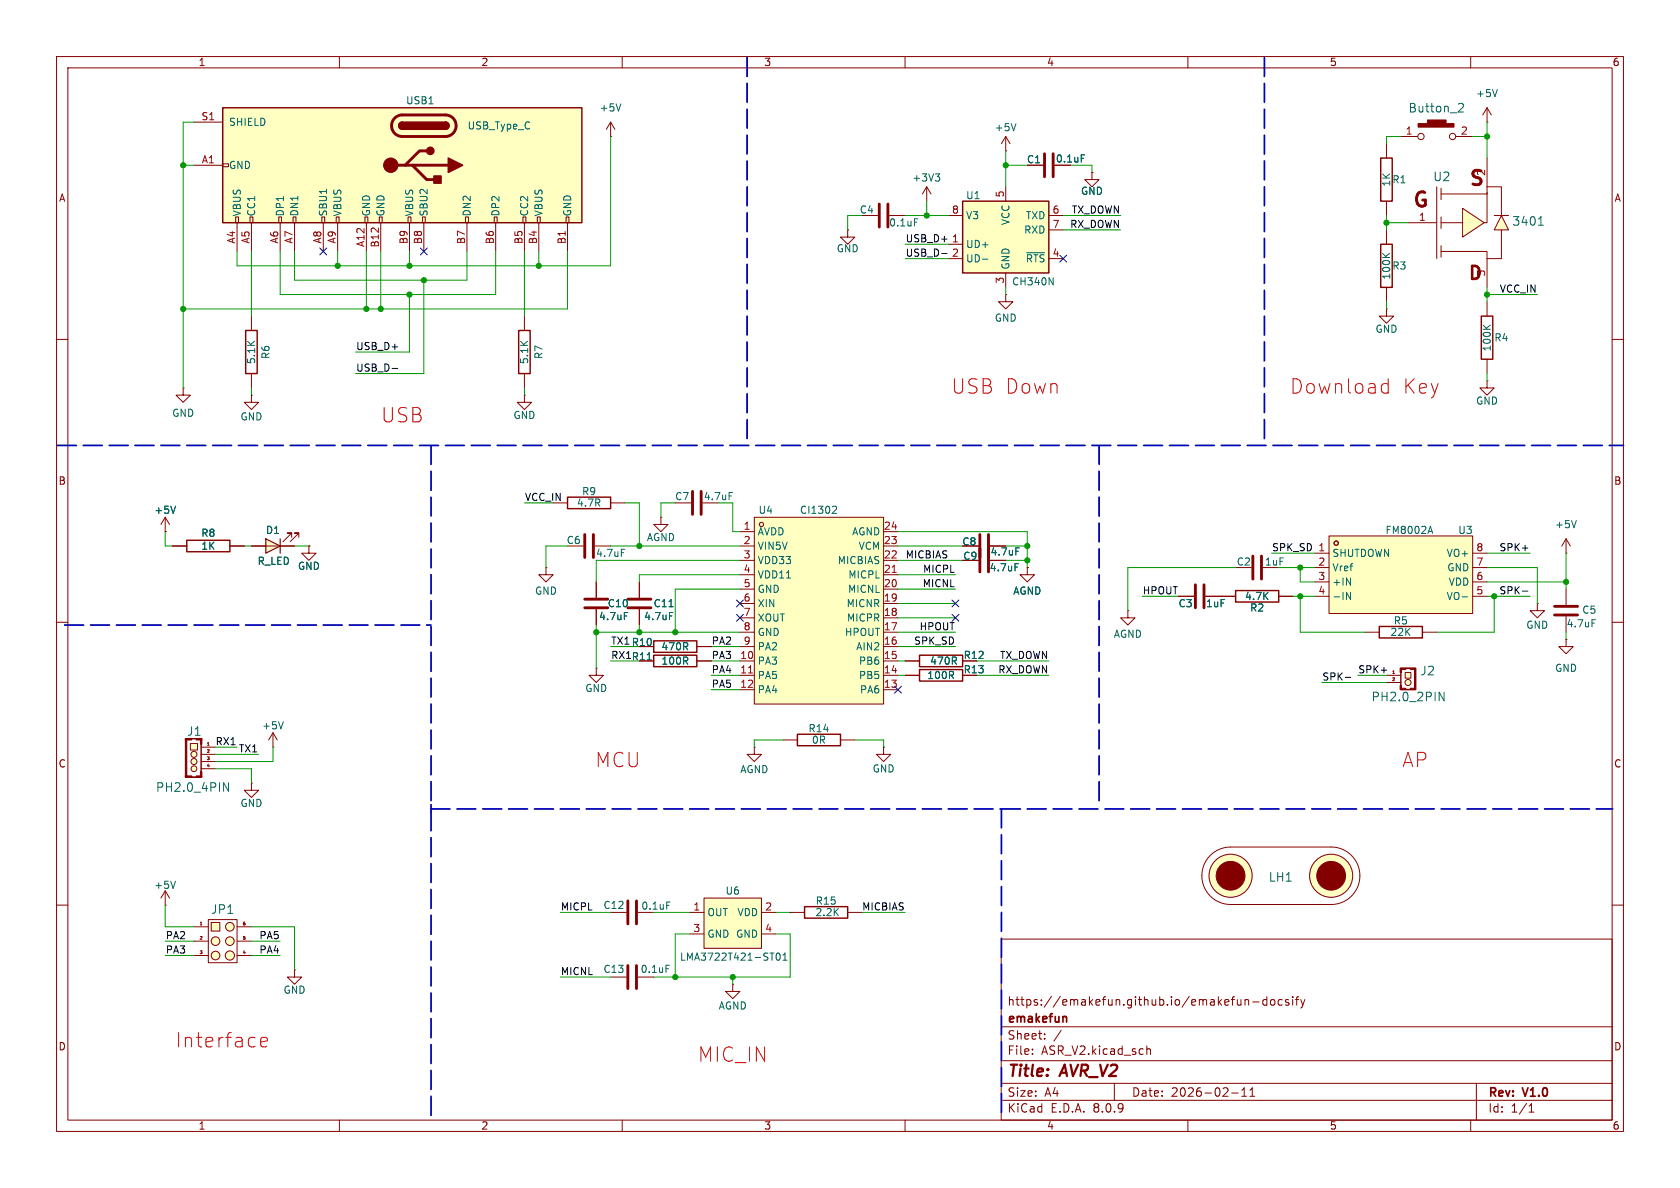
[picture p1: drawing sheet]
<svg xmlns="http://www.w3.org/2000/svg" width="297mm" height="210mm" viewBox="0 0 297 210" stroke-linecap="round" stroke-linejoin="round" font-family="sans-serif">
<g fill="none" stroke="#840000" stroke-width=".18">
<path d="M10 10h277v190h-277zM12 12h273v186h-273zM60 10v2M110 10v2M160 10v2M210 10v2M260 10v2M10 60h2M262.9 67.3v1.3h1.3l-1.3 1.3-1.3-1.3h1.3M262.9 67.3h.1M285 60h2M29.2 94h.1"/>
<path d="M29.2 91.4l-.8 1.3M29.2 91.4v2.6M29.2 91.4l.8 1.3M116.8 91.4v1.3h1.3l-1.3 1.3-1.2-1.3h1.2M116.8 91.4h.1M10 110h2M113 102.9v2.8M113 107.7v2.8M113 116.8h2.6M113 114.3h2.6M123.2 116.8h2.5M123.2 114.3h2.5"/>
<path d="M285 110h2M10 160h2M177 166h108v32h-108zM220.1 176.7v1M220.1 176.8l.2-.1 .4 .1v.9M221.5 177.1h1.1M224 176.8l-.5-.1-.3 .3v.4l.2 .2h.6M224 176.2v1.5M224.7 176.8l.2-.1 .4 .1 .1 .6-.2 .2-.3 .1-.2-.1zM226.7 176.8l-.5-.1-.2 .3v.4l.1 .2h.6M227.8 176.8l-.3-.1-.3 .2 .1 .2 .5 .2v.3h-.6M228.5 176.2v.1"/>
<path d="M228.5 176.7v1M229 176.7h.6M229.6 176.2l-.4 .2v1.3M230 176.7l.3 1M230.3 177.7l-.1 .4-.2 .1M230.7 176.7l-.4 1M285 160h2M60 198v2M110 198v2M160 198v2M177 194.5h108M177 191.5h108"/>
<path d="M177 187.5h108M177 181.5h108M182.5 186.3v.1M182.5 185.5v.1M184.7 183.6v.1M184.7 182.8v.1M187.6 182.1l-1.3 2M197 191.5v3M202.7 184.9v1.5M202.7 185.5l.3-.1 .3 .1 .1 .9M210 198v2M217.7 193.2h1.2"/>
<path d="M219.5 193.8h.9M219.5 192.7l.5-.4v1.5M221 193.8h.8M221 192.7l.4-.4v1.5M260 198v2M261 191.5v6.5M270.3 196.6h.9M270.3 195.5l.4-.4v1.5"/>
</g>
<path d="M188.3 179.7l.3 .2v.8" fill="none" stroke="#840000" stroke-width=".3"/>
<path d="M31 89.5l-.4 1.2M114.4 116.7h.7M118.3 107.3h.7M118.4 108.3h.6" fill="none" stroke="#006464" stroke-width=".18"/>
<path d="M111 107.4h4.1M111 105.9h4.1" fill="none" stroke="#840000" stroke-width=".51"/>
<path d="M115.6 115.8h7.6v2.1h-7.6zM115.6 113.3h7.6v2h-7.6z" fill="none" stroke="#840000" stroke-width=".25"/>
<path d="M47 95.3l2.5 1.2-2.5 1.3z" fill="#ffffc2"/>
<path d="M47 95.3l2.5 1.2-2.5 1.3zM49.5 95.3v2.5" fill="none" stroke="#840000" stroke-width=".2"/>
<path d="M245.1 40.6v2.6M245.1 50.8v2.5M32.4 68.6v1.3h1.3l-1.3 1.2-1.3-1.2h1.3M32.4 68.6h.1M44.4 96.5h7.7M51.6 95v-.8h-.8h.8l-1.6 1.6M52.8 95v-.8h-.7h.7l-1.5 1.6M54.6 96.5v1.3h-1.3l1.3 1.3 1.3-1.3h-1.3M54.6 96.5h.1" fill="none" stroke="#840000" stroke-width=".18"/>
<path d="M244.1 43.2h2v7.6h-2z" fill="none" stroke="#840000" stroke-width=".25"/>
<path d="M244.4 44.8l.7 .7M245.7 44.8l-.7 .5" fill="none" stroke="#006464" stroke-width=".18"/>
<path d="M39.4 19.1h63.5v20.3h-63.5z" fill="#ffffc2"/>
<g fill="none" stroke="#840000" stroke-width=".18">
<path d="M34.3 29.2h5.1M34.3 21.6h5.1M39.4 29h1v.5h-1zM41.7 38.4h.5v1h-.5zM41.9 39.4v5.1M44.2 38.4h.5v1h-.5zM44.4 39.4v5.1M49.3 38.4h.5v1h-.5zM49.5 39.4v5.1M51.8 38.4h.5v1h-.5zM52.1 39.4v5.1M56.9 38.4h.5v1h-.5z"/>
<path d="M57.1 39.4v5.1M59.4 38.4h.5v1h-.5zM59.7 39.4v5.1M64.5 38.4h.5v1h-.5zM64.8 39.4v5.1M67.1 38.4h.5v1h-.5zM67.3 39.4v5.1M72.1 38.4h.5v1h-.5zM72.4 39.4v5.1M74.7 38.4h.5v1h-.5zM74.9 39.4v5.1M82.3 38.4h.5v1h-.5z"/>
<path d="M82.5 39.4v5.1M87.4 38.4h.5v1h-.5zM87.6 39.4v5.1M92.5 38.4h.5v1h-.5zM92.7 39.4v5.1M95 38.4h.5v1h-.5zM95.2 39.4v5.1M100.1 38.4h.5v1h-.5zM100.3 39.4v5.1M107.9 24.1h.1M107.9 21.6l-.7 1.3M107.9 21.6v2.5"/>
<path d="M107.9 21.6l.8 1.3M245.1 25.4v2.5M245.1 35.6v2.5M245.1 54.6v1.3h1.3l-1.3 1.3-1.3-1.3h1.3M245.1 54.6h.1M30.5 96.5h2.5M40.6 96.5h2.6M105.4 118.1v1.3h1.3l-1.3 1.3-1.3-1.3h1.3M105.4 118.1h.1M48.3 132.1h.1M48.3 129.5l-.8 1.3M48.3 129.5v2.6"/>
<path d="M48.3 129.5l.7 1.3"/>
</g>
<path d="M39.4 19.1h63.5v20.3h-63.5zM71.1 21.6a.63 .63 0 0 0-.6 .6 .63 .63 0 0 0 .6 .7M78.7 21.6a.64 .64 0 0 1 .7 .6 .64 .64 0 0 1-.7 .7M244.1 27.9h2v7.7h-2zM33 95.5h7.6v2h-7.6z" fill="none" stroke="#840000" stroke-width=".25"/>
<path d="M69.1 29.2h10.1M69.8 20.9l.5-.4 .7-.2h7.7a1.91 1.91 0 0 1 1.9 1.9 1.91 1.91 0 0 1-1.9 1.9h-7.6a1.91 1.91 0 0 1-1.7-1.1 1.91 1.91 0 0 1 .4-2.1zM72.9 29.2l2.5 2.6h1.3M75.4 26.7h-1.2l-2.6 2.5" fill="none" stroke="#840000" stroke-width=".51"/>
<g fill="#840000" stroke="#840000" stroke-width=".25">
<path d="M70.7 21.8l.4-.2v1.3a.63 .63 0 0 1-.6-.4 .63 .63 0 0 1 .2-.7z"/>
<path d="M71.1 21.6h7.6v1.3h-7.6z"/>
<path d="M78.7 21.6a.64 .64 0 0 1 .7 .6 .64 .64 0 0 1-.7 .7z"/>
<path d="M79.2 27.9l2.6 1.3-2.6 1.3z"/>
<path d="M76.7 31.1h1.3v1.3h-1.3z"/>
<circle cx="76.1" cy="26.7" r=".63"/>
</g>
<circle cx="69.1" cy="29.2" r="1.27" fill="#840000" stroke="#840000" stroke-width=".18"/>
<path d="M109.8 18.4l-.5 1.2M50.1 127.6l-.4 1.2" fill="none" stroke="#006464" stroke-width=".18"/>
<g fill="#ffffc2">
<path d="M265.4 38.1l1.3 2.5h-2.5z"/>
<path d="M258.6 36.8l3.8 2.6-3.8 2.5z"/>
</g>
<g fill="none" stroke="#840000" stroke-width=".18">
<path d="M248.9 39.4h5.1M254 33v12.7M254.8 33.3v2M254.8 38.4v2M254.8 39.4h3.8M258.6 36.8l3.8 2.6-3.8 2.5zM262.9 33h2.5v5.1M262.9 34v5.4h-.5M262.9 27.9v6.4h-8.1M264.2 38.1h2.5M265.4 38.1l1.3 2.5h-2.5zM254.8 44.5h8.1v1.2"/>
<path d="M254.8 43.4v2.1M262.9 45.7v5.1M265.4 40.6v5.1h-2.5M97.8 88.9h2.5M100.3 96.5h2.8M105.2 96.5h2.7M107.9 88.9h2.6M96.5 100.3v1.3h1.3l-1.3 1.3-1.3-1.3h1.3M96.5 100.3h.1M105.4 102.9v2.8M105.4 107.7v2.8M29.2 157.5l.8 1.3"/>
<path d="M29.2 157.5v2.5M29.2 157.5l-.8 1.3M29.2 160h.1"/>
</g>
<path d="M272 39.8h.9M272.3 38.5l.1-.2v1.5M109.8 97.1h.7M110.4 108.3h.6M31 155.8l-.4 1.2" fill="none" stroke="#006464" stroke-width=".18"/>
<path d="M103.4 94.5v4.1M104.9 94.5v4.1M103.4 105.9h4M103.4 107.4h4" fill="none" stroke="#840000" stroke-width=".51"/>
<path d="M100.3 87.9h7.6v2h-7.6z" fill="none" stroke="#840000" stroke-width=".25"/>
<path d="M33.7 131.4h1.2v1.2h-1.2z" fill="#ffffc2"/>
<g fill="#ffffc2" stroke="#ffffc2" stroke-width=".18">
<circle cx="34.3" cy="135.9" r=".51"/>
<circle cx="34.3" cy="134.6" r=".53"/>
<circle cx="34.3" cy="133.4" r=".53"/>
</g>
<g fill="none" stroke="#840000" stroke-width=".18">
<path d="M193 30.5v1.3h-1.2l1.2 1.2 1.3-1.2h-1.3M193 30.5h.1M32.9 130.6h2.7v6.8h-2.7zM33.7 131.4h1.2v1.2h-1.2zM35.6 131.6v4.8M35.6 132.1h2.5M35.6 133.4h2.5M35.6 134.6h2.5M35.6 135.9h2.5M139.7 161.3h2.5M149.9 161.3h2.5"/>
<circle cx="34.3" cy="134.6" r=".53"/>
<circle cx="34.3" cy="133.4" r=".53"/>
<circle cx="34.3" cy="135.9" r=".51"/>
</g>
<g fill="#840000" stroke="#840000" stroke-width=".18">
<path d="M32.8 137.2h1.1v.2h-1.1z"/>
<path d="M32.8 130.6h.2v6.8h-.2z"/>
<path d="M33.9 137.4h.8z"/>
<path d="M34.7 137.2h1v.2h-1z"/>
<path d="M34.7 130.6h1v.2h-1z"/>
<path d="M35.4 136.4h.3v.9h-.3z"/>
<path d="M35.4 130.6h.3v1h-.3z"/>
</g>
<path d="M36.7 131.8h.3" fill="none" stroke="#a90000" stroke-width=".18"/>
<path d="M39.5 138.4l.9 1.5v-1.5" fill="none" stroke="#006464" stroke-width=".18"/>
<path d="M142.2 160.3h7.7v2h-7.7z" fill="none" stroke="#840000" stroke-width=".25"/>
<path d="M248.4 118.9h1v1h-1z" fill="#ffffc2"/>
<circle cx="248.9" cy="120.7" r=".53" fill="#ffffc2" stroke="#ffffc2" stroke-width=".18"/>
<g fill="none" stroke="#840000" stroke-width=".18">
<path d="M181.6 29.2h2.8M119.4 88.9h2.8M245.1 119.4h2.5M247.6 118.1h2.6v3.8h-2.6zM247.6 118.9v2.3M248.4 118.9h1v1h-1zM276.9 113v1.3h1.2l-1.2 1.3-1.3-1.3h1.3M276.9 113h.1M245.1 120.7h2.5"/>
<circle cx="248.9" cy="120.7" r=".53"/>
</g>
<g fill="#840000" stroke="#840000" stroke-width=".18">
<path d="M250.1 118.1h.2v3.8h-.2z"/>
<path d="M249.3 121.7h.9v.2h-.9z"/>
<path d="M249.3 118.1h.9v.3h-.9z"/>
<path d="M248.5 121.9h.8z"/>
<path d="M248.5 118.1l.8 .1z"/>
<path d="M247.6 121.7h.9v.2h-.9z"/>
<path d="M247.6 118.1h.9v.3h-.9z"/>
<path d="M247.5 121.2h.3v.7h-.3z"/>
<path d="M247.5 118.1h.3v.8h-.3z"/>
</g>
<path d="M246.2 119.1h.3" fill="none" stroke="#a90000" stroke-width=".18"/>
<path d="M191.1 27.4h.7M128.9 87.1h.6M254.4 122.4l.9 1.5v-1.5" fill="none" stroke="#006464" stroke-width=".18"/>
<path d="M184.7 27.2v4M186.2 27.2v4M122.4 86.9v4M124 86.9v4" fill="none" stroke="#840000" stroke-width=".51"/>
<path d="M124.5 158.8h10.1v8.8h-10.1z" fill="#ffffc2"/>
<path d="M177.8 26.7h.1M177.8 24.1l.8 1.3M177.8 24.1v2.6M177.8 24.1l-.8 1.3M124.5 158.8h10.1v8.8h-10.1zM121.9 161.3h2.6M121.9 165.1h2.6M134.6 161.3h2.6M134.6 165.1h2.6" fill="none" stroke="#840000" stroke-width=".18"/>
<path d="M179.6 21.8l-.4 1.3M136.1 168.5h.7M137.4 168.5h.1a.68 .68 0 0 1 .4 .6 .68 .68 0 0 1-.4 .6 .84 .84 0 0 1-.1-1.2zM138.4 169.7h.7M138.4 168.8l.4-.3v1.2" fill="none" stroke="#006464" stroke-width=".18"/>
<path d="M170.2 35.6h15.2v12.7h-15.2z" fill="#ffffc2"/>
<path d="M170.2 35.6h15.2v12.7h-15.2z" fill="none" stroke="#840000" stroke-width=".25"/>
<g fill="none" stroke="#840000" stroke-width=".18">
<path d="M163.8 33l-.7 1.3M163.8 33v2.6M163.8 33l.8 1.3M167.6 38.1h2.6M177.8 33v2.6M185.4 38.1h2.6M167.6 43.2h2.6M167.6 45.7h2.6M177.8 52.1v1.2h-1.3l1.3 1.3 1.3-1.3h-1.3M177.8 52.1h.1M177.8 48.3v2.5M185.4 45.7h2.6"/>
<path d="M185.4 40.6h2.6M276.9 97.8h.1M276.9 95.3l-.8 1.2M276.9 95.3v2.5M276.9 95.3l.7 1.2M44.4 138.4v1.3h-1.2l1.2 1.3 1.3-1.3h-1.3M44.4 138.4h.1M214 151.2a5.1 5.1 0 0 1 3.6-1.5h17.7a5.1 5.1 0 0 1 5.1 5.1 5.1 5.1 0 0 1-5.1 5.1h-17.7a5.1 5.1 0 0 1-4.7-3.1 5.1 5.1 0 0 1 1.1-5.6z"/>
<circle cx="217.6" cy="154.8" r="3.8"/>
<circle cx="235.3" cy="154.8" r="3.8"/>
</g>
<path d="M165.3 30.7h.8l-.4 .5M165.9 31.2l.2 .3v.3l-.2 .2M173.7 45.8h1M181.5 44.7h3.2M185.5 49.1l.7 1.3v-1.3M278.7 92l-.4 1.3" fill="none" stroke="#006464" stroke-width=".18"/>
<g fill="#ffffc2" stroke="#ffffc2" stroke-width=".18">
<circle cx="217.6" cy="154.8" r="3.8"/>
<circle cx="235.3" cy="154.8" r="3.8"/>
</g>
<g fill="#840000" stroke="#840000" stroke-width=".18">
<circle cx="217.6" cy="154.8" r="2.54"/>
<circle cx="235.3" cy="154.8" r="2.54"/>
</g>
<path d="M234.9 94.7h25.4v13.8h-25.4z" fill="#ffffc2"/>
<g fill="none" stroke="#840000" stroke-width=".18">
<path d="M152.4 38.1h2.8M157.2 38.1h2.8M149.9 40.6v1.3h-1.3l1.3 1.3 1.2-1.3h-1.2M149.9 40.6h.1M170.2 96.5h2.8M232.4 97.8h2.5M234.9 94.7h25.4v13.8h-25.4zM260.3 97.8h2.6M160 116.8h2.6M160 119.4h2.6M199.4 108v1.2h1.3l-1.3 1.3-1.3-1.3h1.3M199.4 108h.1"/>
<path d="M208.3 105.4h2.8M213.1 105.4h5.3M226.1 105.4h2.5M232.4 100.3h2.5M232.4 102.9h2.5M232.4 105.4h2.5M241.3 111.8h2.5M251.5 111.8h2.5M260.3 100.3h2.6M260.3 102.9h2.6M260.3 105.4h2.6M271.8 106.7v1.3h1.2l-1.2 1.2-1.3-1.2h1.3"/>
<path d="M271.8 106.7h.1M276.9 104.1v2.8M276.9 109v2.8"/>
<circle cx="236.2" cy="96" r=".38"/>
</g>
<path d="M161.7 38.7h.6M179.6 96.8h.6M252.6 93.9h.6M252.9 93l.4 1.3M238 102.2l.8 1.2v-1.2M238 104.7l.8 1.3v-1.3M258.5 105.5h.9M281.4 109.5h.7" fill="none" stroke="#006464" stroke-width=".18"/>
<path d="M155.4 36.1v4M157 36.1v4M173.2 94.5v4.1M174.8 94.5v4.1M221.5 98.3v4.1M223 98.3v4.1M211.3 103.4v4M212.9 103.4v4M274.8 107.2h4.1M274.8 108.7h4.1" fill="none" stroke="#840000" stroke-width=".51"/>
<path d="M162.6 115.8h7.6v2.1h-7.6zM162.6 118.4h7.6v2h-7.6zM218.4 104.4h7.7v2h-7.7zM243.8 110.7h7.7v2.1h-7.7z" fill="none" stroke="#840000" stroke-width=".25"/>
<g fill="#ffffc2" stroke="#ffffc2" stroke-width=".18">
<circle cx="38.1" cy="168.9" r=".76"/>
<circle cx="38.1" cy="166.4" r=".76"/>
</g>
<path d="M37.3 163.1h1.6v1.5h-1.6z" fill="#ffffc2"/>
<g fill="#ffffc2" stroke="#ffffc2" stroke-width=".18">
<circle cx="40.6" cy="168.9" r=".81"/>
<circle cx="40.6" cy="166.4" r=".76"/>
<circle cx="40.6" cy="163.8" r=".76"/>
</g>
<g fill="none" stroke="#840000" stroke-width=".18">
<path d="M262.9 53.3v2.6M262.9 63.5v2.5M34.3 163.8h2.5M34.3 166.4h2.5M34.3 168.9h2.5M36.8 162.6h5.1v7.6h-5.1zM37.3 163.1h1.6v1.5h-1.6zM41.9 163.8h2.5M41.9 166.4h2.5M41.9 168.9h2.5"/>
<circle cx="38.1" cy="168.9" r=".76"/>
<circle cx="38.1" cy="166.4" r=".76"/>
<circle cx="40.6" cy="163.8" r=".76"/>
<circle cx="40.6" cy="166.4" r=".76"/>
<circle cx="40.6" cy="168.9" r=".81"/>
</g>
<path d="M35.4 163.5h.3" fill="none" stroke="#a90000" stroke-width=".18"/>
<path d="M261.9 55.9h2v7.6h-2z" fill="none" stroke="#840000" stroke-width=".25"/>
<path d="M262.2 57.5l.7 .7M263.5 57.5l-.8 .5" fill="none" stroke="#006464" stroke-width=".18"/>
<path d="M133.3 91.4h22.9v33.1h-22.9z" fill="#ffffc2"/>
<g fill="none" stroke="#840000" stroke-width=".18">
<path d="M262.9 19.1l-.8 1.2M262.9 19.1v2.5M262.9 19.1l.8 1.2M181.6 29.2h2.8M193 30.5h.1M247.6 24.1h3M257.4 24.1h2.9M262.9 21.6h.1M44.4 55.9v2.5M92.7 55.9v2.5M44.4 69.9v1.2h1.3l-1.3 1.3-1.2-1.3h1.2M44.4 69.9h.1"/>
<path d="M44.4 66v2.6M92.7 69.9v1.2h1.3l-1.3 1.3-1.3-1.3h1.3M92.7 69.9h.1M92.7 66v2.6M29.2 94h.1M30.5 96.5h2.5M40.6 96.5h2.6M44.4 96.5h2.6M49.5 96.5h2.6M54.6 96.5h.1M130.8 94h2.5M130.8 96.5h2.5"/>
<path d="M130.8 99.1h2.5M133.3 91.4h22.9v33.1h-22.9zM156.2 94h2.5M156.2 96.5h2.5M156.2 99.1h2.5M170.2 96.5h2.8M175 99.1h2.8M105.4 102.9v2.8M105.4 107.7v2.8M113 116.8h2.6M113 114.3h2.6M113 102.9v2.8"/>
<path d="M113 107.7v2.8M123.2 116.8h2.5M123.2 114.3h2.5M130.8 116.8h2.5M130.8 119.4h2.5M130.8 114.3h2.5M130.8 111.8h2.5M130.8 109.2h2.5M130.8 106.7h2.5M130.8 104.1h2.5M130.8 101.6h2.5M156.2 116.8h2.5"/>
<path d="M156.2 119.4h2.5M156.2 114.3h2.5M156.2 111.8h2.5M156.2 109.2h2.5M156.2 106.7h2.5M156.2 104.1h2.5M156.2 101.6h2.5M160 116.8h2.6M160 119.4h2.6M181.6 100.3v1.3h1.3l-1.3 1.3-1.3-1.3h1.3M181.6 100.3h.1M208.3 105.4h2.8"/>
<path d="M213.1 105.4h5.3M226.1 105.4h2.5M130.8 121.9h2.5M133.3 132.1v1.3h1.3l-1.3 1.2-1.2-1.2h1.2M133.3 132.1h.1M138.4 130.8h2.6M148.6 130.8h2.5M156.2 132.1v1.3h1.3l-1.3 1.2-1.3-1.2h1.3M156.2 132.1h.1M156.2 121.9h2.5M52.1 171.5v1.2h1.2l-1.2 1.3-1.3-1.3h1.3M52.1 171.5h.1"/>
<path d="M107.9 172.7h2.8M107.9 161.3h2.8M129.5 174v1.3h1.3l-1.3 1.2-1.2-1.2h1.2M129.5 174h.1"/>
<circle cx="251.2" cy="24.1" r=".56"/>
<circle cx="256.8" cy="24.1" r=".56"/>
<circle cx="134.6" cy="92.7" r=".38"/>
</g>
<path d="M132.3 119h.7M157.7 101.2h.7" fill="none" stroke="#a90000" stroke-width=".18"/>
<g fill="none" stroke="#006464" stroke-width=".18">
<path d="M257.9 18.3h.5l.2 .1 .1 .3-.9 1.1h.9M264.7 15.8l-.4 1.3M191.1 27.4h.7M31 89.5l-.4 1.2M147.4 89.5h.4l.1 .3-.8 .9h.8M179.4 99.6h.6M179.6 96.8h.6M110.4 108.3h.6M114.4 116.7h.7M118.3 107.3h.7M118.4 108.3h.6M117.9 159.5h.6"/>
<path d="M117.7 170.6h.6"/>
</g>
<path d="M43.4 58.4h2.1v7.6h-2.1zM91.7 58.4h2v7.6h-2zM141 129.8h7.6v2h-7.6z" fill="none" stroke="#840000" stroke-width=".25"/>
<g fill="#840000" stroke="#840000" stroke-width=".18">
<path d="M250.7 21.8h6.3v.7h-6.3z"/>
<path d="M252.3 21.2h3.4v.6h-3.4z"/>
</g>
<path d="M173.2 97v4.1M174.8 97v4.1M111 159.3v4M112.5 159.3v4M111 170.7v4.1M112.5 170.7v4.1" fill="none" stroke="#840000" stroke-width=".51"/>
<path d="M166.5 44.8h.9M69.3 65.1h1M269.1 96.9h1M237.8 119.7h1M269.1 104.5h1" fill="none" stroke="#0f0f0f" stroke-width=".18"/>
<path d="M244.7 67.8l.7 .1M245.4 67v2.5M245.4 69.4l-.7 .1M46.1 184.2l1.2-.2-.1-.5-.8-.1-.3 .3v1l.1 .2 .2 .2 .8-.2" fill="none" stroke="#f00" stroke-width=".18"/>
<path d="M132.1 10.2v68.5M223.5 10.2v68.5M10.2 78.7h276.8M76.2 78.7v63.5M194.3 78.7v63.5M11.4 110.5h64.8M76.2 143h100.8M76.2 142.2v1.3M76.2 143.5v54.6M177 143v54.9M177 143h108.1" fill="none" stroke="#0000c2" stroke-width=".3" stroke-dasharray="3.4 1.2"/>
<g fill="none" stroke="#009600" stroke-width=".18">
<path d="M32.4 29.2h1.9M34.3 21.6h-1.9v47M107.9 24.1v22.9h-66v-2.5M152.4 38.1h-2.5v2.5M160 38.1h7.6M163.8 35.6v2.5M177.8 26.7v6.3M177.8 29.2h3.8M188 38.1h10.1M189.2 29.2h3.8v1.3M245.1 38.1v2.5M245.1 39.4h3.8"/>
<path d="M247.6 24.1h-2.5v1.3M260.3 24.1h2.6M262.9 21.6v6.3M44.4 44.5v11.4M49.5 44.5v7.6h38.1v-7.6M52.1 44.5v5h30.4v-5M59.7 44.5v2.5M64.8 44.5v10.1M67.3 44.5v10.1M72.4 44.5v2.5M72.4 52.1v10.1h-9.5M74.9 49.5v16.5h-12"/>
<path d="M92.7 44.5v11.4M95.2 44.5v2.5M100.3 44.5v10.1h-67.9M160 43.2h7.6M160 45.7h7.6M177.8 50.8v1.3M188 40.6h10.1M245.1 53.3v1.3M262.9 50.8v2.5M262.9 52.1h8.9M44.4 68.6v1.3M92.7 68.6v1.3"/>
<path d="M262.9 66v1.3M29.2 94v2.5h1.3M43.2 96.5h1.2M52.1 96.5h2.5M92.7 88.9h5.1M100.3 96.5h-3.8v3.8M107.9 96.5h22.9M110.5 88.9h2.5v7.6M119.4 88.9h-2.6v2.5M127 88.9h2.5v5.1h1.3M130.8 99.1h-25.4v3.8M158.7 96.5h11.5"/>
<path d="M158.7 94h22.9v6.3M158.7 99.1h11.5M177.8 96.5h3.8M177.8 99.1h3.8M224.8 97.8h7.6M262.9 97.8h7.6M276.9 97.8v6.3M105.4 111.8h25.4M105.4 110.5v7.6M107.9 116.8h5.1M107.9 114.3h5.1M113 110.5v1.3"/>
<path d="M125.7 119.4h5.1M125.7 116.8h5.1M125.7 114.3h5.1M130.8 104.1h-11.4v7.7M130.8 101.6h-17.8v1.3M158.7 104.1h10.2M158.7 106.7h10.2M158.7 109.2h10.2M158.7 119.4h1.3M158.7 111.8h10.2M158.7 101.6h10.2M158.7 116.8h1.3"/>
<path d="M158.7 114.3h10.2M172.7 119.4h12.7M172.7 116.8h12.7M201.9 105.4h6.4M218.4 100.3h-19v7.7M226.1 100.3h6.3M228.6 105.4h3.8M229.9 105.4v6.4h11.4M229.9 100.3v2.6h2.5M240 119.4h5.1M262.9 100.3h8.9v6.4M262.9 105.4h7.6"/>
<path d="M262.9 102.9h14M264.2 105.4v6.4h-10.2M276.9 111.8v1.2M38.1 135.9h6.3v2.5M38.1 132.1h3.8M38.1 133.4h7.6M48.3 132.1v2.5h-10.2M125.7 121.9h5.1M138.4 130.8h-5.1v1.3M151.1 130.8h5.1v1.3M233.7 120.7h11.4M29.2 160v3.8h5.1"/>
<path d="M29.2 166.4h5.1M29.2 168.9h5.1M44.4 166.4h5.1M44.4 168.9h5.1M44.4 163.8h7.7v7.7M99.1 161.3h8.8M99.1 172.7h8.8M115.6 161.3h6.3M121.9 165.1h-2.5v7.6M129.5 172.7v1.3M137.2 161.3h2.5M137.2 165.1h2.5v7.6h-24.1"/>
<path d="M152.4 161.3h7.6"/>
</g>
<g fill="none" stroke="#000084" stroke-width=".18">
<path d="M56.5 43.8l1.3 1.3M57.8 43.8l-1.3 1.3M74.3 43.8l1.2 1.3M75.5 43.8l-1.2 1.3M187.4 45.1l1.2 1.2M188.6 45.1l-1.2 1.2M130.2 106.1l1.2 1.2M130.2 108.6l1.2 1.2M131.4 106.1l-1.2 1.2M131.4 108.6l-1.2 1.2M168.3 108.6l1.2 1.2M168.3 106.1l1.2 1.2"/>
<path d="M169.5 108.6l-1.2 1.2M169.5 106.1l-1.2 1.2M158.1 121.3l1.3 1.2M159.4 121.3l-1.3 1.2"/>
</g>
<g fill="#009600" stroke="#009600" stroke-width=".18">
<circle cx="229.9" cy="100.3" r=".46"/>
<circle cx="229.9" cy="105.4" r=".46"/>
<circle cx="181.6" cy="99.1" r=".46"/>
<circle cx="181.6" cy="96.5" r=".46"/>
<circle cx="177.8" cy="29.2" r=".46"/>
<circle cx="262.9" cy="52.1" r=".46"/>
<circle cx="262.9" cy="24.1" r=".46"/>
<circle cx="264.2" cy="105.4" r=".46"/>
<circle cx="276.9" cy="102.9" r=".46"/>
<circle cx="245.1" cy="39.4" r=".46"/>
<circle cx="119.4" cy="172.7" r=".46"/>
<circle cx="129.5" cy="172.7" r=".46"/>
<circle cx="32.4" cy="29.2" r=".46"/>
<circle cx="32.4" cy="54.6" r=".46"/>
<circle cx="72.4" cy="52.1" r=".46"/>
<circle cx="74.9" cy="49.5" r=".46"/>
<circle cx="95.2" cy="47" r=".46"/>
<circle cx="119.4" cy="111.8" r=".46"/>
<circle cx="113" cy="96.5" r=".46"/>
<circle cx="59.7" cy="47" r=".46"/>
<circle cx="72.4" cy="47" r=".46"/>
<circle cx="64.8" cy="54.6" r=".46"/>
<circle cx="67.3" cy="54.6" r=".46"/>
<circle cx="113" cy="111.8" r=".46"/>
<circle cx="105.4" cy="111.8" r=".46"/>
<circle cx="163.8" cy="38.1" r=".46"/>
</g>
<g font-size="3.5" fill="#840000">
<text x="259.4" y="33.5">S</text>
<text x="249.4" y="37.3">G</text>
</g>
<g font-size="3.5" fill="#f00">
<text x="168.1" y="69.8">USB Down</text>
<text x="228" y="69.8">Download</text>
<text x="247.9" y="69.8">Key</text>
<text x="67.3" y="74.9">USB</text>
<text x="105.2" y="135.9">MCU</text>
<text x="31" y="185.4">Interface</text>
<text x="123.3" y="187.9">MIC_IN</text>
</g>
<text font-size="3.5" fill="#ff1700" x="247.9" y="135.9">AP</text>
<text font-size="3.2" fill="#840000" x="259.3" y="50.1">D</text>
<g font-size="2.8" fill="#840000">
<text x="178" y="190.9">Title:</text>
<text x="187.7" y="190.9">AVR_V2</text>
</g>
<g font-size="2.1" fill="#006464">
<text x="248.9" y="20.1">Button_2</text>
<text x="253.3" y="32.2">U2</text>
<text x="267.3" y="40.1">3401</text>
<text x="251" y="119.6">J2</text>
<text x="242.4" y="124.2">PH2.0_2PIN</text>
<text x="33" y="130.3">J1</text>
<text x="27.5" y="140.2">PH2.0_4PIN</text>
<text x="37.2" y="161.8">JP1</text>
<text x="224.2" y="156.1">LH1</text>
</g>
<g font-size="2.1" fill="#840000">
<text x="178" y="178">https://emakefun.github.io/emakefun-docsify</text>
<text x="178" y="184">Sheet:</text>
<text x="178" y="181.2">emakefun</text>
<text x="178" y="186.7">File:</text>
<text x="184.1" y="186.7">ASR_V2.kicad_sch</text>
<text x="178" y="196.9">KiCad</text>
<text x="178" y="194.1">Size:</text>
<text x="184.7" y="194.1">A4</text>
<text x="185.7" y="196.9">E.D.A.</text>
<text x="193.3" y="196.9">8.0.9</text>
<text x="200" y="194.1">Date:</text>
<text x="207" y="194.1">2026-02-11</text>
<text x="263" y="194.3">Rev:</text>
<text x="263" y="196.9">Id:</text>
<text x="267.1" y="196.9">1/1</text>
<text x="269.4" y="194.3">V1.0</text>
</g>
<g font-size="1.8" fill="#840000">
<text x="35" y="11.9">1</text>
<text x="85" y="11.9">2</text>
<text x="135" y="11.9">3</text>
<text x="185" y="11.9">4</text>
<text x="235" y="11.9">5</text>
<text x="285" y="11.9">6</text>
<text x="186.6" y="28.9">0.1uF</text>
<text x="10.3" y="35.9">A</text>
<text x="285.3" y="35.9">A</text>
<text x="10.3" y="85.9">B</text>
<text x="285.3" y="85.9">B</text>
<text x="170.2" y="99.2">C9</text>
<text x="175" y="98.4">4.7uF</text>
<text x="170.3" y="116.7">R12</text>
<text x="170.3" y="119.2">R13</text>
<text x="10.3" y="135.9">C</text>
<text x="285.3" y="135.9">C</text>
<text x="10.3" y="185.9">D</text>
<text x="285.3" y="185.9">D</text>
<text x="35" y="199.9">1</text>
<text x="85" y="199.9">2</text>
<text x="135" y="199.9">3</text>
<text x="185" y="199.9">4</text>
<text x="235" y="199.9">5</text>
<text x="285" y="199.9">6</text>
</g>
<g font-size="1.8" fill="#006464">
<text x="260.9" y="17.4">+5V</text>
<text x="40.4" y="22.5">SHIELD</text>
<text x="71.7" y="18.6">USB1</text>
<text x="82.6" y="23.1">USB_Type_C</text>
<text x="105.9" y="19.9">+5V</text>
<text x="175.8" y="23.4">+5V</text>
<text x="181.5" y="29.1">C1</text>
<text x="40.4" y="30.1">GND</text>
<text x="161.2" y="32.3">+3V3</text>
<text x="170.7" y="35.4">U1</text>
<text x="191" y="34.6">GND</text>
<text x="246" y="33.1" transform="rotate(-90 246 33.1)">1K</text>
<text x="246.1" y="32.6">R1</text>
<text x="42.8" y="38.4" transform="rotate(-90 42.8 38.4)">VBUS</text>
<text x="45.3" y="38.4" transform="rotate(-90 45.3 38.4)">CC1</text>
<text x="50.4" y="38.4" transform="rotate(-90 50.4 38.4)">DP1</text>
<text x="52.9" y="38.4" transform="rotate(-90 52.9 38.4)">DN1</text>
<text x="58" y="38.4" transform="rotate(-90 58 38.4)">SBU1</text>
<text x="60.6" y="38.4" transform="rotate(-90 60.6 38.4)">VBUS</text>
<text x="65.6" y="38.4" transform="rotate(-90 65.6 38.4)">GND</text>
<text x="68.2" y="38.4" transform="rotate(-90 68.2 38.4)">GND</text>
<text x="73.3" y="38.4" transform="rotate(-90 73.3 38.4)">VBUS</text>
<text x="75.8" y="38.4" transform="rotate(-90 75.8 38.4)">SBU2</text>
<text x="83.4" y="38.4" transform="rotate(-90 83.4 38.4)">DN2</text>
<text x="88.5" y="38.4" transform="rotate(-90 88.5 38.4)">DP2</text>
<text x="93.6" y="38.4" transform="rotate(-90 93.6 38.4)">CC2</text>
<text x="96.1" y="38.4" transform="rotate(-90 96.1 38.4)">VBUS</text>
<text x="101.2" y="38.4" transform="rotate(-90 101.2 38.4)">GND</text>
<text x="151.9" y="37.9">C4</text>
<text x="157.1" y="40.2">0.1uF</text>
<text x="170.7" y="39">V3</text>
<text x="178.7" y="39.9" transform="rotate(-90 178.7 39.9)">VCC</text>
<text x="181" y="41.5">RXD</text>
<text x="181.3" y="39">TXD</text>
<text x="147.8" y="44.8">GND</text>
<text x="170.7" y="44">UD+</text>
<text x="170.7" y="46.6">UD-</text>
<text x="178.7" y="47.8" transform="rotate(-90 178.7 47.8)">GND</text>
<text x="181.3" y="46.6">~{RTS}</text>
<text x="246.1" y="47.9">R3</text>
<text x="178.8" y="50.6">CH340N</text>
<text x="246" y="49.5" transform="rotate(-90 246 49.5)">100K</text>
<text x="175.8" y="57.1">GND</text>
<text x="243.1" y="59">GND</text>
<text x="45.3" y="64.5" transform="rotate(-90 45.3 64.5)">5.1K</text>
<text x="47.9" y="63.6" transform="rotate(-90 47.9 63.6)">R6</text>
<text x="93.6" y="64.5" transform="rotate(-90 93.6 64.5)">5.1K</text>
<text x="96.1" y="63.6" transform="rotate(-90 96.1 63.6)">R7</text>
<text x="263.8" y="62.2" transform="rotate(-90 263.8 62.2)">100K</text>
<text x="264.1" y="60.6">R4</text>
<text x="260.9" y="71.7">GND</text>
<text x="30.3" y="73.9">GND</text>
<text x="42.4" y="74.5">GND</text>
<text x="90.7" y="74.3">GND</text>
<text x="101.9" y="89.8">4.7R</text>
<text x="102.8" y="87.7">R9</text>
<text x="119.3" y="88.6">C7</text>
<text x="124.3" y="88.6">4.7uF</text>
<text x="27.2" y="91">+5V</text>
<text x="35.5" y="95.1">R8</text>
<text x="46.9" y="94.6">D1</text>
<text x="114.3" y="95.9">AGND</text>
<text x="133.9" y="94.8">AVDD</text>
<text x="134" y="91">U4</text>
<text x="141.3" y="91">CI1302</text>
<text x="150.5" y="94.8">AGND</text>
<text x="244.8" y="94.6">FM8002A</text>
<text x="257.7" y="94.6">U3</text>
<text x="274.8" y="93.6">+5V</text>
<text x="35.5" y="97.4">1K</text>
<text x="45.4" y="100.1">R_LED</text>
<text x="52.6" y="100.9">GND</text>
<text x="100.1" y="96.4">C6</text>
<text x="105.3" y="98.7">4.7uF</text>
<text x="133.9" y="97.4">VIN5V</text>
<text x="133.9" y="99.9">VDD33</text>
<text x="148" y="99.9">MICBIAS</text>
<text x="151.7" y="97.4">VCM</text>
<text x="170" y="96.6">C8</text>
<text x="174.9" y="101.2">4.7uF</text>
<text x="218.5" y="100.2">C2</text>
<text x="223.5" y="100.2">1uF</text>
<text x="235.5" y="98.7">SHUTDOWN</text>
<text x="235.5" y="101.2">Vref</text>
<text x="255.6" y="98.7">VO+</text>
<text x="255.8" y="101.2">GND</text>
<text x="94.5" y="105.3">GND</text>
<text x="107.4" y="107.5">C10</text>
<text x="115.5" y="107.5">C11</text>
<text x="133.9" y="102.5">VDD11</text>
<text x="133.9" y="105">GND</text>
<text x="133.9" y="107.5">XIN</text>
<text x="149.6" y="107.5">MICNR</text>
<text x="149.8" y="105">MICNL</text>
<text x="149.9" y="102.5">MICPL</text>
<text x="179" y="105.3">AGND</text>
<text x="208.3" y="107.5">C3</text>
<text x="213.1" y="107.5">1uF</text>
<text x="220" y="106.3">4.7K</text>
<text x="235.5" y="103.7">+IN</text>
<text x="235.5" y="106.3">-IN</text>
<text x="255.6" y="106.3">VO-</text>
<text x="256" y="103.7">VDD</text>
<text x="105.8" y="109.8">4.7uF</text>
<text x="113.8" y="109.8">4.7uF</text>
<text x="133.9" y="110.1">XOUT</text>
<text x="133.9" y="112.6">GND</text>
<text x="149.3" y="112.6">HPOUT</text>
<text x="149.6" y="110.1">MICPR</text>
<text x="196.8" y="112.9">AGND</text>
<text x="220.9" y="108.3">R2</text>
<text x="245.7" y="112.6">22K</text>
<text x="246.3" y="110.6">R5</text>
<text x="269.7" y="111.4">GND</text>
<text x="276.9" y="111.1">4.7uF</text>
<text x="279.6" y="108.7">C5</text>
<text x="111.6" y="116.9">R11</text>
<text x="111.6" y="114.4">R10</text>
<text x="116.8" y="117.7">100R</text>
<text x="116.8" y="115.2">470R</text>
<text x="133.9" y="117.7">PA3</text>
<text x="133.9" y="115.2">PA2</text>
<text x="151.3" y="115.2">AIN2</text>
<text x="151.7" y="117.7">PB6</text>
<text x="164.3" y="117.7">470R</text>
<text x="274.8" y="119">GND</text>
<text x="103.4" y="122.5">GND</text>
<text x="133.9" y="120.2">PA5</text>
<text x="133.9" y="122.8">PA4</text>
<text x="151.7" y="120.2">PB5</text>
<text x="151.9" y="122.8">PA6</text>
<text x="163.8" y="120.2">100R</text>
<text x="46.2" y="129.1">+5V</text>
<text x="142.8" y="129.6">R14</text>
<text x="143.4" y="131.7">0R</text>
<text x="130.8" y="136.9">AGND</text>
<text x="154.2" y="136.8">GND</text>
<text x="42.4" y="142.8">GND</text>
<text x="27.2" y="157.3">+5V</text>
<text x="106.6" y="160.9">C12</text>
<text x="113.3" y="161">0.1uF</text>
<text x="128.2" y="158.3">U6</text>
<text x="144.1" y="160.1">R15</text>
<text x="125" y="162.2">OUT</text>
<text x="125" y="166">GND GND</text>
<text x="130.3" y="162.2">VDD</text>
<text x="144.1" y="162.2">2.2K</text>
<text x="106.6" y="172.2">C13</text>
<text x="113.2" y="172.2">0.1uF</text>
<text x="120.1" y="170">LMA3722T421-ST01</text>
<text x="50" y="175.9">GND</text>
<text x="127" y="178.7">AGND</text>
</g>
<g font-size="1.8" fill="#a90000">
<text x="35.5" y="21.3">S1</text>
<text x="248.4" y="23.9">1</text>
<text x="258.2" y="23.9">2</text>
<text x="35.6" y="29">A1</text>
<text x="177.5" y="35" transform="rotate(-90 177.5 35)">5</text>
<text x="262.6" y="31.2" transform="rotate(-90 262.6 31.2)">2</text>
<text x="168.2" y="37.8">8</text>
<text x="186" y="37.8">6</text>
<text x="186" y="40.4">7</text>
<text x="250.8" y="39.1">1</text>
<text x="41.7" y="43.2" transform="rotate(-90 41.7 43.2)">A4</text>
<text x="44.2" y="43.2" transform="rotate(-90 44.2 43.2)">A5</text>
<text x="49.3" y="43.2" transform="rotate(-90 49.3 43.2)">A6</text>
<text x="51.8" y="43.2" transform="rotate(-90 51.8 43.2)">A7</text>
<text x="56.9" y="43.2" transform="rotate(-90 56.9 43.2)">A8</text>
<text x="59.4" y="43.2" transform="rotate(-90 59.4 43.2)">A9</text>
<text x="64.5" y="43.8" transform="rotate(-90 64.5 43.8)">A12</text>
<text x="67.1" y="43.9" transform="rotate(-90 67.1 43.9)">B12</text>
<text x="72.1" y="43.3" transform="rotate(-90 72.1 43.3)">B9</text>
<text x="74.7" y="43.3" transform="rotate(-90 74.7 43.3)">B8</text>
<text x="82.3" y="43.3" transform="rotate(-90 82.3 43.3)">B7</text>
<text x="87.4" y="43.3" transform="rotate(-90 87.4 43.3)">B6</text>
<text x="92.5" y="43.3" transform="rotate(-90 92.5 43.3)">B5</text>
<text x="95" y="43.3" transform="rotate(-90 95 43.3)">B4</text>
<text x="100.1" y="43.3" transform="rotate(-90 100.1 43.3)">B1</text>
<text x="168.2" y="42.9">1</text>
<text x="168.2" y="45.5">2</text>
<text x="186" y="45.5">4</text>
<text x="177.5" y="50.2" transform="rotate(-90 177.5 50.2)">3</text>
<text x="262.6" y="49" transform="rotate(-90 262.6 49)">3</text>
<text x="131.4" y="93.7">1</text>
<text x="156.2" y="93.7">24</text>
<text x="131.4" y="96.3">2</text>
<text x="131.4" y="98.8">3</text>
<text x="131.4" y="101.3">4</text>
<text x="156.2" y="101.3">21</text>
<text x="156.2" y="98.8">22</text>
<text x="156.2" y="96.3">23</text>
<text x="233" y="100.1">2</text>
<text x="260.9" y="100.1">7</text>
<text x="260.9" y="97.5">8</text>
<text x="131.4" y="103.9">5</text>
<text x="131.4" y="106.4">6</text>
<text x="156.2" y="106.4">19</text>
<text x="156.2" y="103.9">20</text>
<text x="233" y="102.6">3</text>
<text x="233" y="105.2">4</text>
<text x="260.9" y="105.2">5</text>
<text x="260.9" y="102.6">6</text>
<text x="131.4" y="109">7</text>
<text x="131.4" y="111.5">8</text>
<text x="156.2" y="111.5">17</text>
<text x="156.2" y="109">18</text>
<text x="130.8" y="116.6">10</text>
<text x="130.8" y="119.1">11</text>
<text x="131.4" y="114">9</text>
<text x="156.2" y="119.1">14</text>
<text x="156.2" y="116.6">15</text>
<text x="156.2" y="114">16</text>
<text x="130.8" y="121.7">12</text>
<text x="156.2" y="121.7">13</text>
<text x="122.5" y="161">1</text>
<text x="135.2" y="161">2</text>
<text x="122.5" y="164.8">3</text>
<text x="135.2" y="164.8">4</text>
</g>
<g font-size="1.8" fill="#0f0f0f">
<text x="189.1" y="40.4">RX_DOWN</text>
<text x="189.4" y="37.8">TX_DOWN</text>
<text x="160" y="42.9">USB_D+</text>
<text x="160" y="45.5">USB_D-</text>
<text x="265" y="51.8">VCC_IN</text>
<text x="62.9" y="62">USB_D+</text>
<text x="62.9" y="65.8">USB_D-</text>
<text x="92.7" y="88.6">VCC_IN</text>
<text x="160" y="98.8">MICBIAS</text>
<text x="163.1" y="101.3">MICPL</text>
<text x="224.8" y="97.5">SPK_SD 1</text>
<text x="265" y="97.5">SPK+</text>
<text x="163" y="103.9">MICNL</text>
<text x="201.9" y="105.1">HPOUT</text>
<text x="265" y="105.1">SPK-</text>
<text x="162.5" y="111.5">HPOUT</text>
<text x="107.9" y="114">TX1 R10</text>
<text x="107.9" y="116.6">RX1R11</text>
<text x="125.7" y="114">PA2</text>
<text x="125.7" y="119.1">PA4</text>
<text x="125.7" y="116.6">PA3</text>
<text x="161.5" y="114">SPK_SD</text>
<text x="176.4" y="119.1">RX_DOWN</text>
<text x="176.7" y="116.6">TX_DOWN</text>
<text x="240" y="119.1">SPK+</text>
<text x="125.7" y="121.7">PA5</text>
<text x="233.7" y="120.4">SPK-</text>
<text x="38" y="131.8">RX1</text>
<text x="42.1" y="133.1">TX1</text>
<text x="99.1" y="161">MICPL</text>
<text x="152.3" y="161">MICBIAS</text>
<text x="29.2" y="166.1">PA2</text>
<text x="45.8" y="166.1">PA5</text>
<text x="29.2" y="168.6">PA3</text>
<text x="45.8" y="168.6">PA4</text>
<text x="99.1" y="172.5">MICNL</text>
</g>
<g font-size=".7" fill="#a90000">
<text x="246" y="119.1">1</text>
<text x="246" y="120.4">2</text>
<text x="36.4" y="131.8">1</text>
<text x="36.4" y="133.1">2</text>
<text x="36.4" y="134.4">3</text>
<text x="36.4" y="135.6">4</text>
<text x="35.1" y="163.6">1</text>
<text x="35.1" y="166.1">2</text>
<text x="42.8" y="166.1">5</text>
<text x="42.8" y="163.6">6</text>
<text x="35.1" y="168.7">3</text>
<text x="42.8" y="168.7">4</text>
</g>
</svg>
